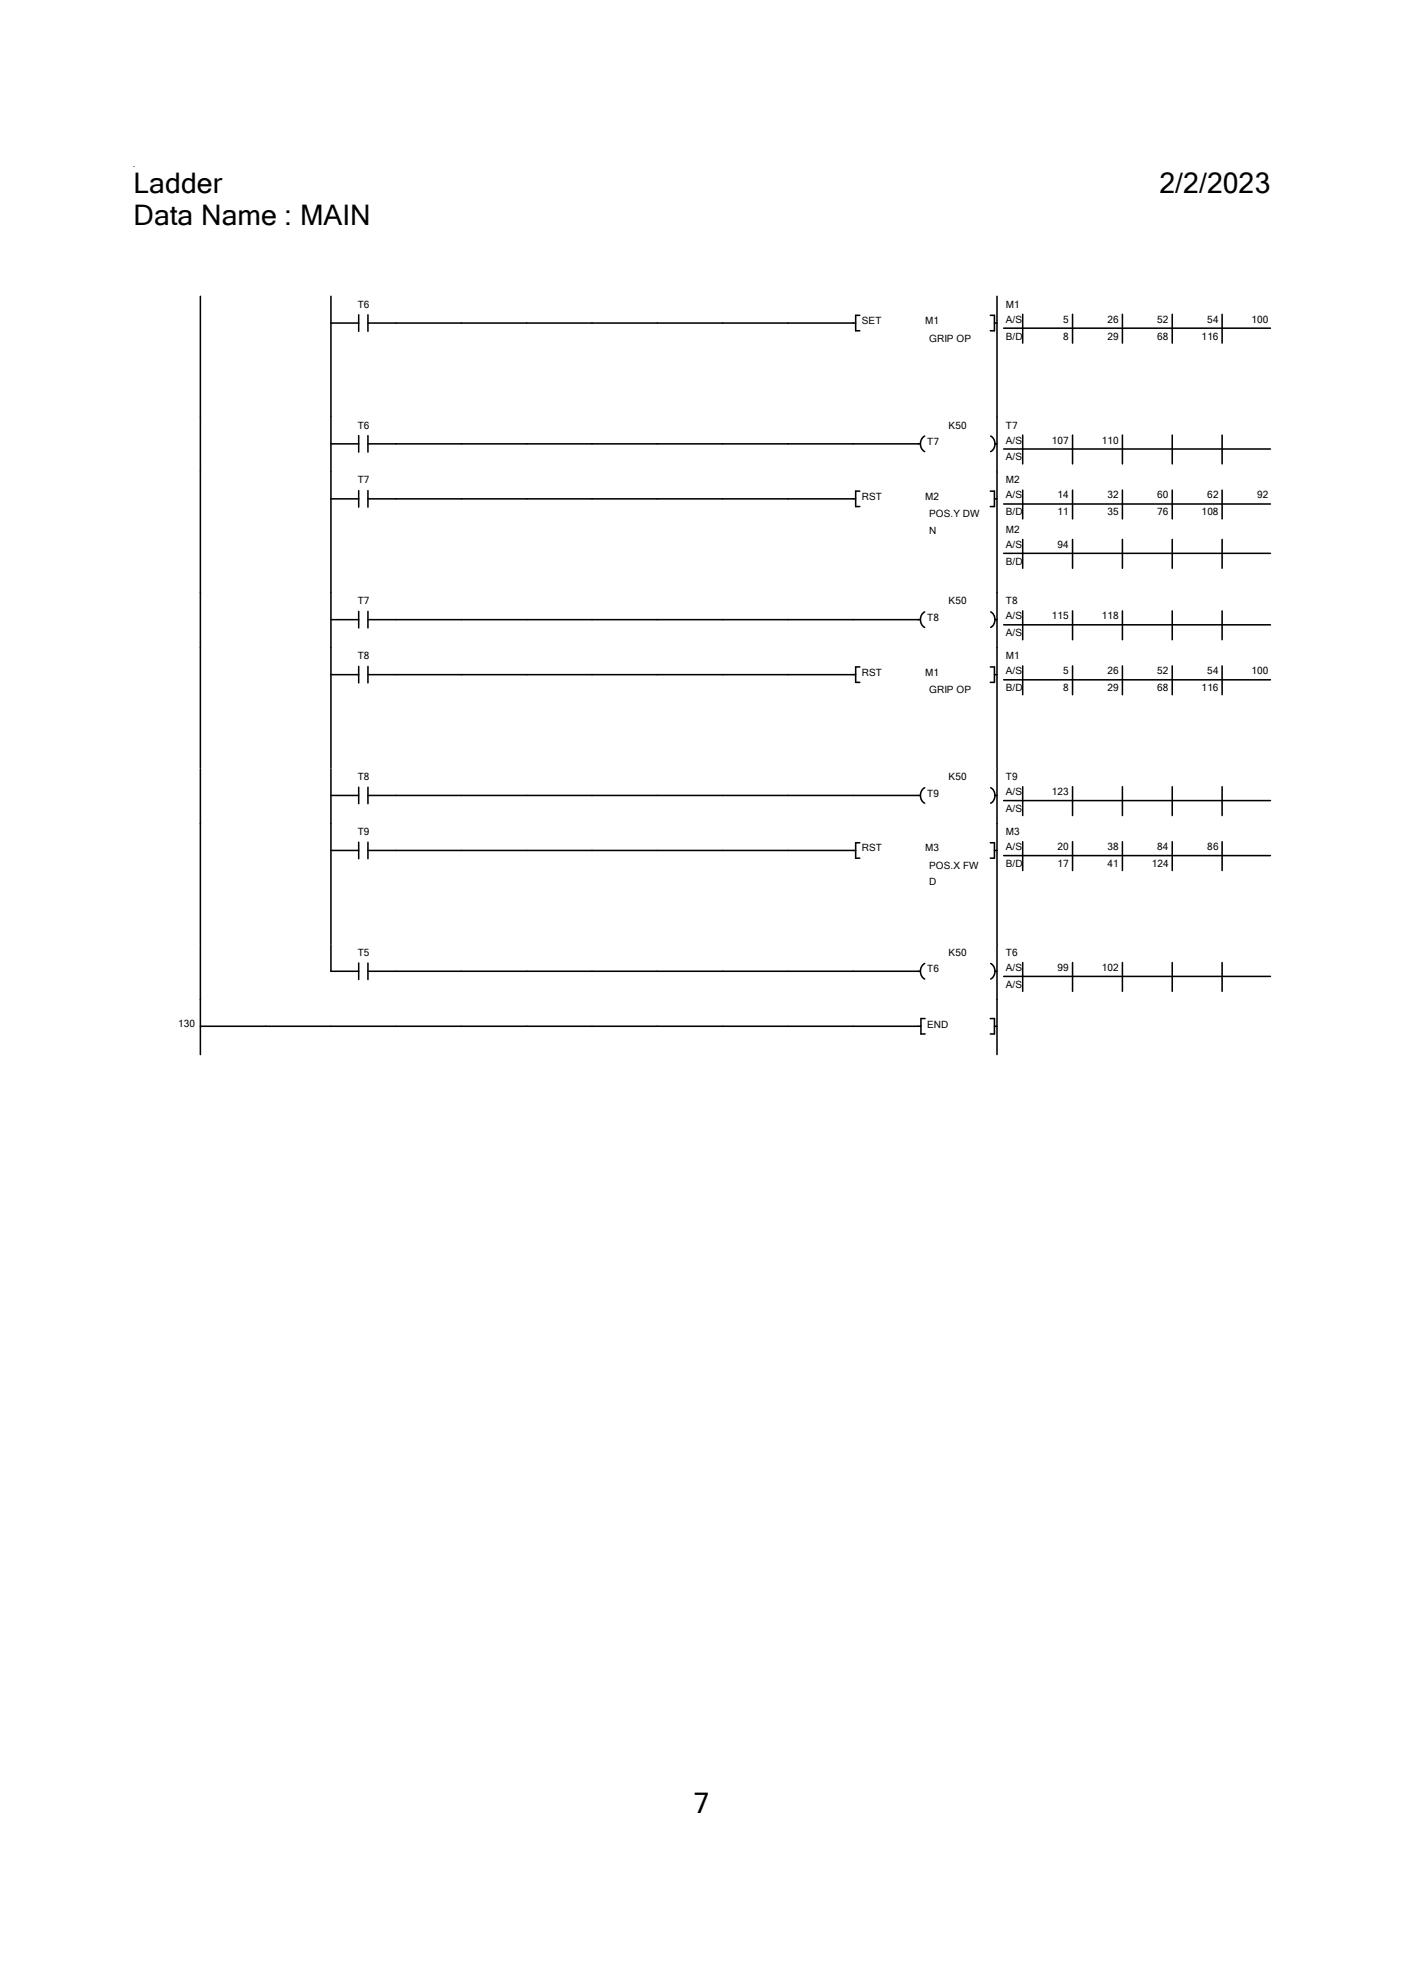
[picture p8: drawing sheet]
<svg xmlns="http://www.w3.org/2000/svg" width="210mm" height="297mm" viewBox="0 0 210 297" stroke-linecap="round" stroke-linejoin="round" font-family="sans-serif">
<path d="M20 44.3h170v218h-170z" fill-rule="evenodd" fill="#fff" stroke="#fff" stroke-width=".23"/>
<path d="M20 44.3h129.1v18.1h-129.1z" fill-rule="evenodd" fill="#fff"/>
<path d="M30 44.3v18.1" fill="none" stroke="#000" stroke-width=".23"/>
<path d="M53.5 44.6h1.8v1.7h-1.8z" fill="#fff"/>
<path d="M49.5 48.3h4.2M49.5 44.3v18.1M53.7 47.1v2.4M55 48.3h73M55 47.1v2.4M128.6 47.2h-.6v2.3h.6" fill="none" stroke="#000" stroke-width=".23"/>
<g fill="#fff">
<path d="M128.9 47.1h3v1.7h-3z"/>
<path d="M138.4 47.1h2.1v1.7h-2.1z"/>
<path d="M139 49.7h6.3v1.7h-6.3z"/>
</g>
<path d="M148.1 47.2h.7v2.3h-.7M148.8 48.3h.3M149.1 44.3v18.1" fill="none" stroke="#000" stroke-width=".23"/>
<g fill="#fff">
<path d="M150.2 44.3h39.8v7.4h-39.8z"/>
<path d="M150.5 44.6h2.1v1.7h-2.1z"/>
<path d="M150.5 46.9h2.4v1.7h-2.4z"/>
<path d="M159 46.9h1.3v1.7h-1.3z"/>
<path d="M165.7 46.9h2.1v1.7h-2.1z"/>
<path d="M173.1 46.9h2.1v1.7h-2.1z"/>
<path d="M180.6 46.9h2.1v1.7h-2.1z"/>
<path d="M187.2 46.9h3v1.7h-3z"/>
<path d="M150.5 49.4h2.5v1.7h-2.5z"/>
<path d="M159 49.4h1.3v1.7h-1.3z"/>
<path d="M165.7 49.4h2.1v1.7h-2.1z"/>
<path d="M173.1 49.4h2.1v1.7h-2.1z"/>
<path d="M179.7 49.4h3v1.7h-3z"/>
</g>
<path d="M150.1 49.1h39.9M153 47v4.3M160.4 47v4.3M167.9 47v4.3M175.3 47v4.3M182.8 47v4.3" fill="none" stroke="#000" stroke-width=".23"/>
<path d="M20 62.4h117.4v8.2h-117.4z" fill-rule="evenodd" fill="#fff"/>
<path d="M137.4 62.4h11.7v8.2h-11.7z" fill="#fff"/>
<path d="M30 62.4v8.2" fill="none" stroke="#000" stroke-width=".23"/>
<path d="M53.5 62.7h1.8v1.7h-1.8z" fill="#fff"/>
<path d="M49.5 66.4h4.2M49.5 62.4v8.2M53.7 65.1v2.5M55 66.4h82.7M55 65.1v2.5M138.3 65.2a1.37 1.37 0 0 0 0 2.3" fill="none" stroke="#000" stroke-width=".23"/>
<g fill="#fff">
<path d="M141.9 62.7h2.7v1.7h-2.7z"/>
<path d="M138.7 65.2h1.8v1.6h-1.8z"/>
</g>
<path d="M148.2 65.2a1.37 1.37 0 0 1 0 2.3M148.8 66.4h.3M149.1 62.4v8.2" fill="none" stroke="#000" stroke-width=".23"/>
<g fill="#fff">
<path d="M150.2 62.4h39.8v7.4h-39.8z"/>
<path d="M150.5 62.7h1.7v1.7h-1.7z"/>
<path d="M150.5 64.9h2.4v1.7h-2.4z"/>
<path d="M157.4 64.9h2.9v1.7h-2.9z"/>
<path d="M164.8 64.9h3v1.7h-3z"/>
<path d="M150.5 67.4h2.4v1.7h-2.4z"/>
</g>
<path d="M150.1 67.1h39.9M153 65.1v4.3M160.4 65.1v4.3M167.9 65.1v4.3M175.3 65.1v4.3M182.8 65.1v4.3" fill="none" stroke="#000" stroke-width=".23"/>
<path d="M20 70.6h129.1v18.1h-129.1z" fill-rule="evenodd" fill="#fff"/>
<path d="M30 70.6v18.1" fill="none" stroke="#000" stroke-width=".23"/>
<path d="M53.5 70.9h1.8v1.7h-1.8z" fill="#fff"/>
<path d="M49.5 74.6h4.2M49.5 70.6v18.1M53.7 73.4v2.4M55 74.6h73M55 73.4v2.4M128.6 73.5h-.6v2.3h.6" fill="none" stroke="#000" stroke-width=".23"/>
<g fill="#fff">
<path d="M128.9 73.4h3.1v1.7h-3.1z"/>
<path d="M138.4 73.4h2.1v1.7h-2.1z"/>
<path d="M139 76h7.6v1.7h-7.6z"/>
<path d="M139 78.4h1.1v1.7h-1.1z"/>
</g>
<path d="M148.1 73.5h.7v2.3h-.7M148.8 74.6h.3M149.1 70.6v18.1" fill="none" stroke="#000" stroke-width=".23"/>
<g fill="#fff">
<path d="M150.2 70.6h39.8v14.8h-39.8z"/>
<path d="M150.5 70.9h2.1v1.7h-2.1z"/>
<path d="M150.5 73.2h2.4v1.6h-2.4z"/>
<path d="M158.2 73.2h2.1v1.6h-2.1z"/>
<path d="M165.7 73.2h2.1v1.6h-2.1z"/>
<path d="M173.1 73.2h2.1v1.6h-2.1z"/>
<path d="M180.6 73.2h2.1v1.6h-2.1z"/>
<path d="M188 73.2h2.2v1.6h-2.2z"/>
<path d="M150.5 75.7h2.5v1.7h-2.5z"/>
<path d="M158.2 75.7h2.1v1.7h-2.1z"/>
<path d="M165.7 75.7h2.1v1.7h-2.1z"/>
<path d="M173.1 75.7h2.1v1.7h-2.1z"/>
<path d="M179.7 75.7h3v1.7h-3z"/>
</g>
<path d="M150.1 75.4h39.9M153 73.3v4.3M160.4 73.3v4.3M167.9 73.3v4.3M175.3 73.3v4.3M182.8 73.3v4.3" fill="none" stroke="#000" stroke-width=".23"/>
<g fill="#fff">
<path d="M150.5 78.3h2.1v1.7h-2.1z"/>
<path d="M150.5 80.5h2.4v1.7h-2.4z"/>
<path d="M158.2 80.5h2.1v1.7h-2.1z"/>
<path d="M150.5 83.1h2.5v1.7h-2.5z"/>
</g>
<path d="M150.1 82.8h39.9M153 80.7v4.3M160.4 80.7v4.3M167.9 80.7v4.3M175.3 80.7v4.3M182.8 80.7v4.3" fill="none" stroke="#000" stroke-width=".23"/>
<path d="M20 88.7h117.4v8.2h-117.4z" fill-rule="evenodd" fill="#fff"/>
<path d="M137.4 88.7h11.7v8.2h-11.7z" fill="#fff"/>
<path d="M30 88.7v8.2" fill="none" stroke="#000" stroke-width=".23"/>
<path d="M53.5 89h1.8v1.7h-1.8z" fill="#fff"/>
<path d="M49.5 92.7h4.2M49.5 88.7v8.2M53.7 91.4v2.5M55 92.7h82.7M55 91.4v2.5M138.3 91.5a1.37 1.37 0 0 0 0 2.3" fill="none" stroke="#000" stroke-width=".23"/>
<g fill="#fff">
<path d="M141.9 89h2.7v1.7h-2.7z"/>
<path d="M138.7 91.4h1.8v1.7h-1.8z"/>
</g>
<path d="M148.2 91.5a1.37 1.37 0 0 1 0 2.3M148.8 92.7h.3M149.1 88.7v8.2" fill="none" stroke="#000" stroke-width=".23"/>
<g fill="#fff">
<path d="M150.2 88.7h39.8v7.4h-39.8z"/>
<path d="M150.5 89h1.7v1.7h-1.7z"/>
<path d="M150.5 91.2h2.4v1.7h-2.4z"/>
<path d="M157.4 91.2h2.9v1.7h-2.9z"/>
<path d="M164.8 91.2h3v1.7h-3z"/>
<path d="M150.5 93.8h2.4v1.7h-2.4z"/>
</g>
<path d="M150.1 93.4h39.9M153 91.4v4.3M160.4 91.4v4.3M167.9 91.4v4.3M175.3 91.4v4.3M182.8 91.4v4.3" fill="none" stroke="#000" stroke-width=".23"/>
<path d="M20 96.9h129.1v18.1h-129.1z" fill-rule="evenodd" fill="#fff"/>
<path d="M30 96.9v18.1" fill="none" stroke="#000" stroke-width=".23"/>
<path d="M53.5 97.2h1.8v1.7h-1.8z" fill="#fff"/>
<path d="M49.5 96.9v18.1M53.7 99.7v2.4M55 99.7v2.4M128.6 99.7h-.6v2.3h.6M49.5 100.9h4.2M55 100.9h73" fill="none" stroke="#000" stroke-width=".23"/>
<g fill="#fff">
<path d="M128.9 99.7h3.1v1.6h-3.1z"/>
<path d="M138.4 99.7h2.1v1.6h-2.1z"/>
<path d="M139 102.3h6.3v1.7h-6.3z"/>
</g>
<path d="M148.1 99.7h.7v2.3h-.7M149.1 96.9v18.1M148.8 100.9h.3" fill="none" stroke="#000" stroke-width=".23"/>
<g fill="#fff">
<path d="M150.2 96.9h39.8v7.4h-39.8z"/>
<path d="M150.5 97.2h2.1v1.7h-2.1z"/>
<path d="M150.5 99.4h2.4v1.7h-2.4z"/>
<path d="M159 99.4h1.3v1.7h-1.3z"/>
<path d="M165.7 99.4h2.1v1.7h-2.1z"/>
<path d="M173.1 99.4h2.1v1.7h-2.1z"/>
<path d="M180.6 99.4h2.1v1.7h-2.1z"/>
<path d="M187.2 99.4h3v1.7h-3z"/>
<path d="M150.5 102h2.5v1.7h-2.5z"/>
<path d="M159 102h1.3v1.7h-1.3z"/>
<path d="M165.7 102h2.1v1.7h-2.1z"/>
<path d="M173.1 102h2.1v1.7h-2.1z"/>
<path d="M179.7 102h3v1.7h-3z"/>
</g>
<path d="M153 99.6v4.3M160.4 99.6v4.3M167.9 99.6v4.3M175.3 99.6v4.3M182.8 99.6v4.3M150.1 101.7h39.9" fill="none" stroke="#000" stroke-width=".23"/>
<path d="M20 115h117.4v8.2h-117.4z" fill-rule="evenodd" fill="#fff"/>
<path d="M137.4 115h11.7v8.2h-11.7z" fill="#fff"/>
<path d="M30 115v8.2" fill="none" stroke="#000" stroke-width=".23"/>
<path d="M53.5 115.3h1.8v1.7h-1.8z" fill="#fff"/>
<path d="M49.5 119h4.2M49.5 115v8.2M53.7 117.7v2.5M55 119h82.7M55 117.7v2.5M138.3 117.8a1.37 1.37 0 0 0 0 2.3" fill="none" stroke="#000" stroke-width=".23"/>
<g fill="#fff">
<path d="M141.9 115.3h2.7v1.7h-2.7z"/>
<path d="M138.7 117.7h1.8v1.7h-1.8z"/>
</g>
<path d="M148.2 117.8a1.37 1.37 0 0 1 0 2.3M148.8 119h.3M149.1 115v8.2" fill="none" stroke="#000" stroke-width=".23"/>
<g fill="#fff">
<path d="M150.2 115h39.8v7.3h-39.8z"/>
<path d="M150.5 115.3h1.7v1.7h-1.7z"/>
<path d="M150.5 117.5h2.4v1.7h-2.4z"/>
<path d="M157.4 117.5h2.9v1.7h-2.9z"/>
<path d="M150.5 120.1h2.4v1.7h-2.4z"/>
</g>
<path d="M150.1 119.7h39.9M153 117.7v4.3M160.4 117.7v4.3M167.9 117.7v4.3M175.3 117.7v4.3M182.8 117.7v4.3" fill="none" stroke="#000" stroke-width=".23"/>
<path d="M20 123.2h129.1v18.1h-129.1z" fill-rule="evenodd" fill="#fff"/>
<path d="M30 123.2v18.1" fill="none" stroke="#000" stroke-width=".23"/>
<path d="M53.5 123.5h1.8v1.7h-1.8z" fill="#fff"/>
<path d="M49.5 127.2h4.2M49.5 123.2v18.1M53.7 126v2.4M55 127.2h73M55 126v2.4M128.6 126h-.6v2.3h.6" fill="none" stroke="#000" stroke-width=".23"/>
<g fill="#fff">
<path d="M128.9 125.9h3.1v1.7h-3.1z"/>
<path d="M138.4 125.9h2.1v1.7h-2.1z"/>
<path d="M139 128.6h7.4v1.7h-7.4z"/>
<path d="M139 131h1.1v1.7h-1.1z"/>
</g>
<path d="M148.1 126h.7v2.3h-.7M148.8 127.2h.3M149.1 123.2v18.1" fill="none" stroke="#000" stroke-width=".23"/>
<g fill="#fff">
<path d="M150.2 123.2h39.8v7.4h-39.8z"/>
<path d="M150.5 123.5h2.1v1.7h-2.1z"/>
<path d="M150.5 125.7h2.4v1.7h-2.4z"/>
<path d="M158.2 125.7h2.1v1.7h-2.1z"/>
<path d="M165.7 125.7h2.1v1.7h-2.1z"/>
<path d="M173.1 125.7h2.1v1.7h-2.1z"/>
<path d="M180.6 125.7h2.1v1.7h-2.1z"/>
<path d="M150.5 128.3h2.5v1.7h-2.5z"/>
<path d="M158.2 128.3h2.1v1.7h-2.1z"/>
<path d="M165.7 128.3h2.1v1.7h-2.1z"/>
<path d="M172.3 128.3h3v1.7h-3z"/>
</g>
<path d="M150.1 128h39.9M153 125.9v4.3M160.4 125.9v4.3M167.9 125.9v4.3M175.3 125.9v4.3M182.8 125.9v4.3" fill="none" stroke="#000" stroke-width=".23"/>
<path d="M20 141.3h117.4v8.2h-117.4z" fill-rule="evenodd" fill="#fff"/>
<path d="M137.4 141.3h11.7v8.2h-11.7z" fill="#fff"/>
<path d="M30 141.3v8.2" fill="none" stroke="#000" stroke-width=".23"/>
<path d="M53.5 141.6h1.8v1.7h-1.8z" fill="#fff"/>
<path d="M49.5 141.3v4h4.2M53.7 144v2.5M55 145.3h82.7M55 144v2.5M138.3 144.1a1.37 1.37 0 0 0 0 2.3" fill="none" stroke="#000" stroke-width=".23"/>
<g fill="#fff">
<path d="M141.9 141.6h2.7v1.7h-2.7z"/>
<path d="M138.7 144h1.8v1.7h-1.8z"/>
</g>
<path d="M148.2 144.1a1.37 1.37 0 0 1 0 2.3M148.8 145.3h.3M149.1 141.3v8.2" fill="none" stroke="#000" stroke-width=".23"/>
<g fill="#fff">
<path d="M150.2 141.3h39.8v7.3h-39.8z"/>
<path d="M150.5 141.6h1.7v1.7h-1.7z"/>
<path d="M150.5 143.8h2.4v1.7h-2.4z"/>
<path d="M158.2 143.8h2.1v1.7h-2.1z"/>
<path d="M164.8 143.8h3v1.7h-3z"/>
<path d="M150.5 146.3h2.4v1.7h-2.4z"/>
</g>
<path d="M150.1 146h39.9M153 143.9v4.4M160.4 143.9v4.4M167.9 143.9v4.4M175.3 143.9v4.4M182.8 143.9v4.4" fill="none" stroke="#000" stroke-width=".23"/>
<g fill="#fff">
<path d="M20 149.5h117.4v8.2h-117.4z" fill-rule="evenodd"/>
<path d="M137.4 149.5h11.7v8.2h-11.7zM26.7 152.3h2.9v1.6h-2.9z" fill-rule="evenodd"/>
</g>
<path d="M30 153.5h107.8M30 149.5v8.2M138.4 152.3h-.6v2.3h.6" fill="none" stroke="#000" stroke-width=".23"/>
<path d="M138.7 152.3h3.2v1.7h-3.2z" fill="#fff"/>
<path d="M20 25h.1M148.1 152.3h.7v2.3h-.7M148.8 153.5h.3M149.1 149.5v8.2" fill="none" stroke="#000" stroke-width=".23"/>
<g fill="#fff">
<path d="M20 25h13.2v4.8h-13.2z"/>
<path d="M173.4 25h16.6v4.8h-16.6z"/>
<path d="M20 29.8h35.5v4.7h-35.5z"/>
<path d="M103.8 267.3h2.3v4.7h-2.3z"/>
</g>
<g font-size="4.2">
<text x="20" y="28.9">Ladder</text>
<text x="173.4" y="28.9">2/2/2023</text>
<text x="20" y="33.7">Data Name : MAIN</text>
<text x="103.8" y="271.1">7</text>
</g>
<g font-size="1.5">
<text x="53.5" y="46">T6</text>
<text x="150.5" y="46">M1</text>
<text x="128.9" y="48.5">SET</text>
<text x="138.4" y="48.5">M1</text>
<text x="139" y="51.1">GRIP OP</text>
<text x="150.5" y="48.3">A/S</text>
<text x="150.5" y="50.8">B/D</text>
<text x="159" y="48.3">5</text>
<text x="159" y="50.8">8</text>
<text x="165.7" y="48.3">26</text>
<text x="165.7" y="50.8">29</text>
<text x="173.1" y="48.3">52</text>
<text x="173.1" y="50.8">68</text>
<text x="179.7" y="50.8">116</text>
<text x="180.6" y="48.3">54</text>
<text x="187.2" y="48.3">100</text>
<text x="53.5" y="64.1">T6</text>
<text x="141.9" y="64.1">K50</text>
<text x="150.5" y="64.1">T7</text>
<text x="138.7" y="66.5">T7</text>
<text x="150.5" y="66.3">A/S</text>
<text x="150.5" y="68.8">A/S</text>
<text x="157.4" y="66.3">107</text>
<text x="164.8" y="66.3">110</text>
<text x="53.5" y="72.3">T7</text>
<text x="128.9" y="74.8">RST</text>
<text x="138.4" y="74.8">M2</text>
<text x="139" y="77.4">POS.Y DW</text>
<text x="150.5" y="72.3">M2</text>
<text x="150.5" y="74.5">A/S</text>
<text x="150.5" y="77.1">B/D</text>
<text x="158.2" y="74.5">14</text>
<text x="158.2" y="77.1">11</text>
<text x="165.7" y="74.5">32</text>
<text x="165.7" y="77.1">35</text>
<text x="173.1" y="74.5">60</text>
<text x="173.1" y="77.1">76</text>
<text x="179.7" y="77.1">108</text>
<text x="180.6" y="74.5">62</text>
<text x="188" y="74.5">92</text>
<text x="139" y="79.8">N</text>
<text x="150.5" y="79.7">M2</text>
<text x="150.5" y="81.9">A/S</text>
<text x="158.2" y="81.9">94</text>
<text x="150.5" y="84.5">B/D</text>
<text x="53.5" y="90.4">T7</text>
<text x="138.7" y="92.8">T8</text>
<text x="141.9" y="90.4">K50</text>
<text x="150.5" y="90.4">T8</text>
<text x="150.5" y="92.6">A/S</text>
<text x="150.5" y="95.2">A/S</text>
<text x="157.4" y="92.6">115</text>
<text x="164.8" y="92.6">118</text>
<text x="53.5" y="98.6">T8</text>
<text x="128.9" y="101">RST</text>
<text x="138.4" y="101">M1</text>
<text x="150.5" y="98.6">M1</text>
<text x="150.5" y="100.8">A/S</text>
<text x="159" y="100.8">5</text>
<text x="165.7" y="100.8">26</text>
<text x="173.1" y="100.8">52</text>
<text x="180.6" y="100.8">54</text>
<text x="187.2" y="100.8">100</text>
<text x="139" y="103.7">GRIP OP</text>
<text x="150.5" y="103.4">B/D</text>
<text x="159" y="103.4">8</text>
<text x="165.7" y="103.4">29</text>
<text x="173.1" y="103.4">68</text>
<text x="179.7" y="103.4">116</text>
<text x="53.5" y="116.7">T8</text>
<text x="138.7" y="119.1">T9</text>
<text x="141.9" y="116.7">K50</text>
<text x="150.5" y="116.7">T9</text>
<text x="150.5" y="118.9">A/S</text>
<text x="157.4" y="118.9">123</text>
<text x="53.5" y="124.9">T9</text>
<text x="150.5" y="121.5">A/S</text>
<text x="150.5" y="124.9">M3</text>
<text x="128.9" y="127.3">RST</text>
<text x="138.4" y="127.3">M3</text>
<text x="139" y="130">POS.X FW</text>
<text x="150.5" y="127.1">A/S</text>
<text x="150.5" y="129.7">B/D</text>
<text x="158.2" y="127.1">20</text>
<text x="158.2" y="129.7">17</text>
<text x="165.7" y="127.1">38</text>
<text x="165.7" y="129.7">41</text>
<text x="172.3" y="129.7">124</text>
<text x="173.1" y="127.1">84</text>
<text x="180.6" y="127.1">86</text>
<text x="139" y="132.4">D</text>
<text x="53.5" y="143">T5</text>
<text x="141.9" y="143">K50</text>
<text x="150.5" y="143">T6</text>
<text x="138.7" y="145.4">T6</text>
<text x="150.5" y="145.2">A/S</text>
<text x="150.5" y="147.7">A/S</text>
<text x="158.2" y="145.2">99</text>
<text x="164.8" y="145.2">102</text>
<text x="26.7" y="153.6">130</text>
<text x="138.7" y="153.7">END</text>
</g>
</svg>
